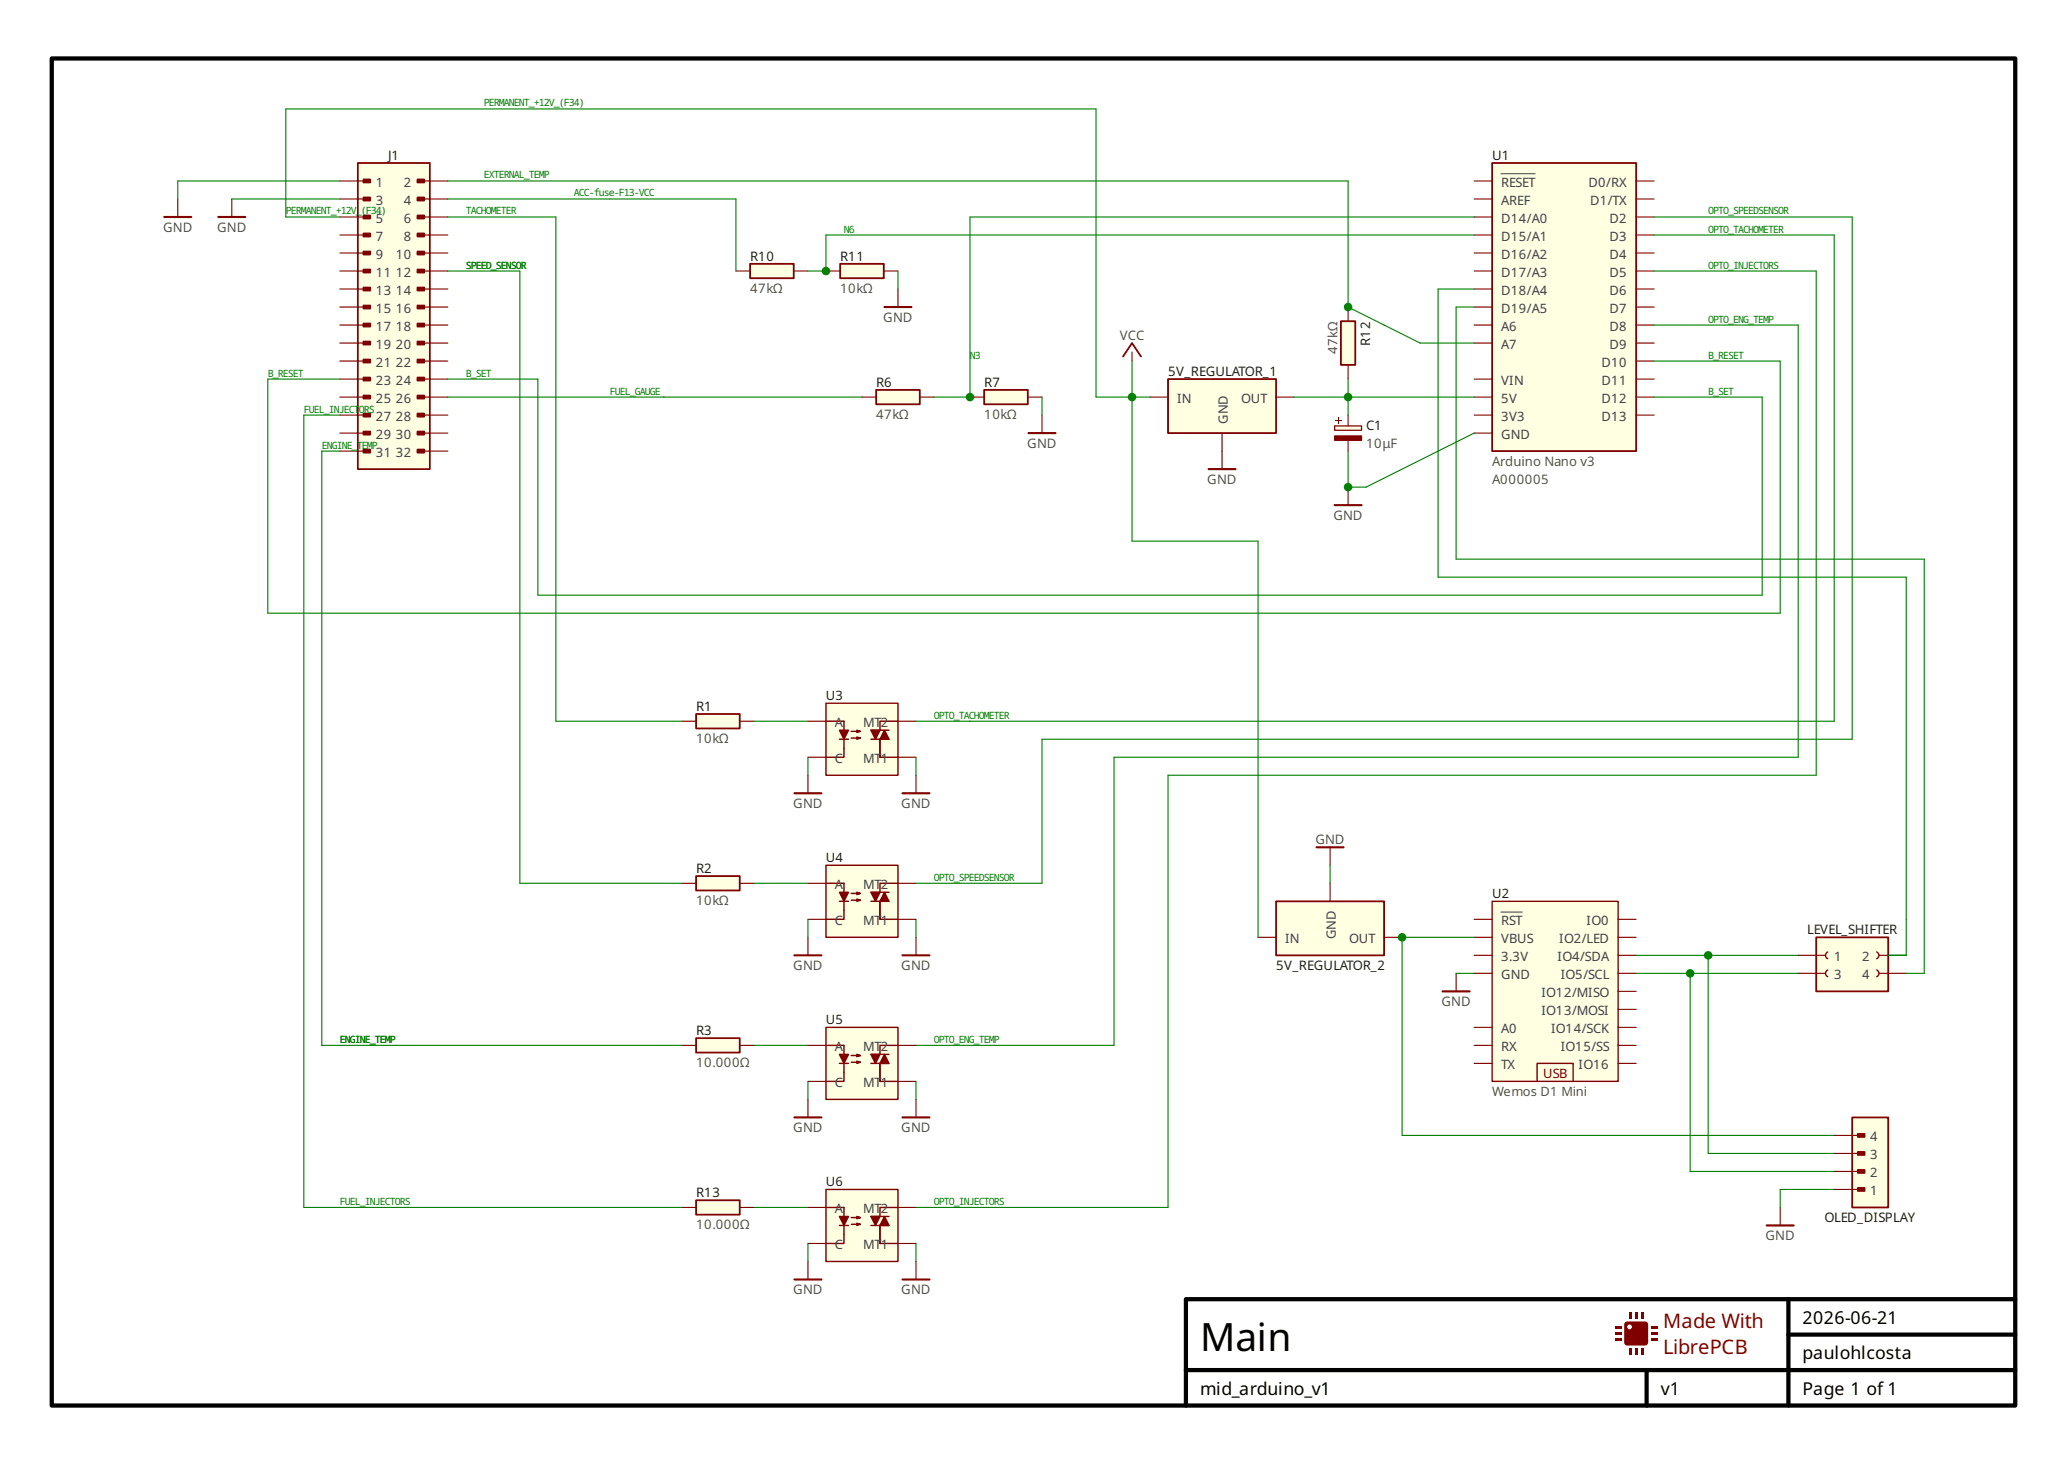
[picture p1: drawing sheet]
<svg xmlns="http://www.w3.org/2000/svg" width="420mm" height="297mm" viewBox="0 0 420 297" stroke-linecap="round" stroke-linejoin="round" font-family="sans-serif">
<path d="M245.4 95.2h5.5" fill="none" stroke="#800000" stroke-width=".43"/>
<path d="M248.2 91.6v3.6" fill="none" stroke="#800000" stroke-width=".23"/>
<path d="M303 33.1h29.3v58.5h-29.3z" fill-rule="evenodd" fill="#ffffe1" stroke="#800000" stroke-width=".37"/>
<g fill="none" stroke="#800000" stroke-width=".23">
<path d="M299.4 36.7h3.6M332.3 36.7h3.6M47.1 40.4v3.7M299.4 40.4h3.6M299.4 58.7h3.6M299.4 44.1h3.6M299.4 51.4h3.6M299.4 47.7h3.6M299.4 55h3.6M332.3 40.4h3.6M332.3 58.7h3.6M332.3 44.1h3.6"/>
<path d="M332.3 51.4h3.6M332.3 47.7h3.6M332.3 55h3.6M299.4 62.3h3.6M299.4 66h3.6M299.4 77h3.6M299.4 69.7h3.6M332.3 62.3h3.6M332.3 66h3.6M332.3 77h3.6M332.3 73.3h3.6M332.3 69.7h3.6"/>
<path d="M299.4 80.6h3.6M299.4 84.3h3.6M299.4 87.9h3.6M332.3 80.6h3.6M332.3 84.3h3.6M295.7 197.6v3.7"/>
</g>
<path d="M304.8 35.3h6.9" fill="none" stroke="#404040" stroke-width=".2"/>
<path d="M44.3 44.1h5.5M293 201.3h5.4" fill="none" stroke="#800000" stroke-width=".43"/>
<path d="M259.1 183h22v11h-22z" fill-rule="evenodd" fill="#ffffe1" stroke="#800000" stroke-width=".37"/>
<path d="M229.9 71.5v1.8M270.1 179.3v3.7M255.5 190.3h3.6M281.1 190.3h3.6" fill="none" stroke="#800000" stroke-width=".23"/>
<path d="M228.1 72.4l1.8-2.7 1.8 2.7" fill="none" stroke="#800000" stroke-width=".37"/>
<path d="M271 86.5h5.5v.9h-5.5z" fill-rule="evenodd" fill="#ffffe1" stroke="#800000" stroke-width=".25"/>
<path d="M271 88.5h5.5v.9h-5.5z" fill-rule="evenodd" fill="#800000" stroke="#800000" stroke-width=".25"/>
<g fill="#800000">
<path d="M271.2 85.2h1.3v.2h-1.3z" fill-rule="evenodd"/>
<path d="M271.8 84.7h.2v1.2h-.2z" fill-rule="evenodd"/>
</g>
<path d="M273.8 84.3v2.2M273.8 89.4v2.2" fill="none" stroke="#800000" stroke-width=".23"/>
<path d="M167.7 142.8h14.7v14.6h-14.7z" fill-rule="evenodd" fill="#ffffe1" stroke="#800000" stroke-width=".29"/>
<g fill="#800000" stroke="#800000" stroke-width=".29">
<path d="M170.5 148.3h1.8l-.9 1.8z"/>
<path d="M176.9 148.3h1.8l-.9 1.8z"/>
<path d="M179.6 148.3l.9 1.8h-1.8z"/>
</g>
<path d="M167.7 146.4h3.7v1.9M170.5 150.1h1.8M171.4 150.1v3.6h-3.7M172.9 148.5h1.8l-.7-.2v.4l.7-.2M172.9 149.9h1.8l-.7-.3v.5l.7-.2M176.9 150.1h3.6M176.9 148.3h3.6M178.7 153.7v-3.6v3.6h3.7M182.4 146.4h-3.7v1.9" fill="none" stroke="#800000" stroke-width=".29"/>
<path d="M164.1 146.4h3.6M164.1 153.7h3.6M182.4 146.4h3.6M182.4 153.7h3.6" fill="none" stroke="#800000" stroke-width=".23"/>
<path d="M199.9 79.2h8.8v2.9h-8.8z" fill-rule="evenodd" fill="#ffffe1" stroke="#800000" stroke-width=".37"/>
<path d="M182.4 58.7v3.6M197 80.6h2.9M208.7 80.6h2.9" fill="none" stroke="#800000" stroke-width=".23"/>
<path d="M179.6 62.3h5.5" fill="none" stroke="#800000" stroke-width=".43"/>
<path d="M170.6 53.6h8.9v2.9h-8.9z" fill-rule="evenodd" fill="#ffffe1" stroke="#800000" stroke-width=".37"/>
<path d="M167.7 55h2.9M179.5 55h2.9" fill="none" stroke="#800000" stroke-width=".23"/>
<path d="M167.7 175.7h14.7v14.6h-14.7z" fill-rule="evenodd" fill="#ffffe1" stroke="#800000" stroke-width=".29"/>
<g fill="#800000" stroke="#800000" stroke-width=".29">
<path d="M170.5 181.2h1.8l-.9 1.8z"/>
<path d="M176.9 181.2h1.8l-.9 1.8z"/>
<path d="M179.6 181.2l.9 1.8h-1.8z"/>
</g>
<path d="M167.7 179.3h3.7v1.9M182.4 179.3h-3.7v1.9M170.5 183h1.8M171.4 183v3.7h-3.7M172.9 181.4h1.8l-.7-.2v.4l.7-.2M172.9 182.8h1.8l-.7-.3v.5l.7-.2M176.9 183h3.6M176.9 181.2h3.6M178.7 186.7v-3.7v3.7h3.7" fill="none" stroke="#800000" stroke-width=".29"/>
<path d="M164.1 179.3h3.6M182.4 179.3h3.6M164.1 186.7h3.6M182.4 186.7h3.6" fill="none" stroke="#800000" stroke-width=".23"/>
<path d="M177.9 79.2h8.9v2.9h-8.9z" fill-rule="evenodd" fill="#ffffe1" stroke="#800000" stroke-width=".37"/>
<path d="M175 80.6h2.9M186.8 80.6h2.9M273.8 98.9v3.7" fill="none" stroke="#800000" stroke-width=".23"/>
<path d="M271 102.6h5.5" fill="none" stroke="#800000" stroke-width=".43"/>
<path d="M368.8 190.3h14.6v11h-14.6z" fill-rule="evenodd" fill="#ffffe1" stroke="#800000" stroke-width=".36"/>
<path d="M371.2 193.3a.74 .74 0 0 0-.5 .7 .74 .74 0 0 0 .5 .7M371.2 196.9a.74 .74 0 0 0-.5 .7 .74 .74 0 0 0 .5 .7M381.1 193.3a.74 .74 0 0 1 .5 .7 .74 .74 0 0 1-.5 .7M381.1 196.9a.74 .74 0 0 1 .5 .7 .74 .74 0 0 1-.5 .7" fill="none" stroke="#800000" stroke-width=".27"/>
<path d="M365.2 194h5.5M365.2 197.6h5.5M381.6 194h5.5M381.6 197.6h5.5" fill="none" stroke="#800000" stroke-width=".23"/>
<path d="M237.2 77h21.9v10.9h-21.9z" fill-rule="evenodd" fill="#ffffe1" stroke="#800000" stroke-width=".37"/>
<path d="M233.5 80.6h3.7M248.2 87.9v3.7M259.1 80.6h3.7" fill="none" stroke="#800000" stroke-width=".23"/>
<path d="M141.4 210.8h8.8v2.9h-8.8z" fill-rule="evenodd" fill="#ffffe1" stroke="#800000" stroke-width=".37"/>
<path d="M138.5 212.2h2.9M150.2 212.2h2.9" fill="none" stroke="#800000" stroke-width=".23"/>
<path d="M272.3 65.2h2.9v8.9h-2.9z" fill-rule="evenodd" fill="#ffffe1" stroke="#800000" stroke-width=".37"/>
<path d="M273.8 62.3v2.9M273.8 74.1v2.9" fill="none" stroke="#800000" stroke-width=".23"/>
<path d="M152.3 53.6h8.9v2.9h-8.9z" fill-rule="evenodd" fill="#ffffe1" stroke="#800000" stroke-width=".37"/>
<path d="M149.4 55h2.9M161.2 55h2.9" fill="none" stroke="#800000" stroke-width=".23"/>
<path d="M141.4 177.9h8.8v2.9h-8.8z" fill-rule="evenodd" fill="#ffffe1" stroke="#800000" stroke-width=".37"/>
<path d="M138.5 179.3h2.9M150.2 179.3h2.9M186 223.2v3.7" fill="none" stroke="#800000" stroke-width=".23"/>
<path d="M183.3 226.9h5.5" fill="none" stroke="#800000" stroke-width=".43"/>
<path d="M167.7 241.5h14.7v14.6h-14.7z" fill-rule="evenodd" fill="#ffffe1" stroke="#800000" stroke-width=".29"/>
<g fill="#800000" stroke="#800000" stroke-width=".29">
<path d="M170.5 247h1.8l-.9 1.8z"/>
<path d="M176.9 247h1.8l-.9 1.8z"/>
<path d="M179.6 247l.9 1.8h-1.8z"/>
</g>
<path d="M167.7 245.2h3.7v1.8M170.5 248.8h1.8M171.4 248.8v3.7h-3.7M172.9 247.2h1.8l-.7-.2v.4l.7-.2M172.9 248.6h1.8l-.7-.2v.4l.7-.2M176.9 248.8h3.6M176.9 247h3.6M178.7 252.5v-3.7v3.7h3.7M182.4 245.2h-3.7v1.8" fill="none" stroke="#800000" stroke-width=".29"/>
<path d="M164.1 157.4v3.7M164.1 223.2v3.7M164.1 245.2h3.6M164.1 252.5h3.6M182.4 245.2h3.6M182.4 252.5h3.6" fill="none" stroke="#800000" stroke-width=".23"/>
<path d="M161.3 161.1h5.5M161.3 226.9h5.5" fill="none" stroke="#800000" stroke-width=".43"/>
<path d="M376.1 226.9h7.3v18.3h-7.3z" fill-rule="evenodd" fill="#ffffe1" stroke="#800000" stroke-width=".36"/>
<g fill="#800000" stroke="#800000" stroke-width=".36">
<path d="M377.3 241.2h1.3v.6h-1.3z" fill-rule="evenodd"/>
<path d="M377.3 237.5h1.3v.6h-1.3z" fill-rule="evenodd"/>
<path d="M377.3 233.9h1.3v.6h-1.3z" fill-rule="evenodd"/>
<path d="M377.3 230.2h1.3v.6h-1.3z" fill-rule="evenodd"/>
</g>
<path d="M211.6 84.3v3.6M372.5 237.8h5.5M372.5 234.2h5.5M372.5 230.5h5.5M372.5 241.5h5.5" fill="none" stroke="#800000" stroke-width=".23"/>
<path d="M208.9 87.9h5.4" fill="none" stroke="#800000" stroke-width=".43"/>
<path d="M141.4 243.7h8.8v2.9h-8.8z" fill-rule="evenodd" fill="#ffffe1" stroke="#800000" stroke-width=".37"/>
<path d="M36.1 40.4v3.7M270.1 172v3.7M138.5 245.2h2.9M150.2 245.2h2.9M164.1 256.1v3.7" fill="none" stroke="#800000" stroke-width=".23"/>
<path d="M10.5 11.9h398.7v273.5h-398.7zM240.8 278.2h168.4M334.4 278.2v7.2M363.2 263.8v21.6M363.2 271h46M409.2 263.8h-168.4v21.6" fill="none" stroke="#000" stroke-width=".86"/>
<path d="M33.4 44.1h5.4M267.4 172h5.4M161.3 259.8h5.5" fill="none" stroke="#800000" stroke-width=".43"/>
<g fill="#800000">
<path d="M330 268.5l.4-.2h3.7a.61 .61 0 0 1 .6 .6v3.7a.61 .61 0 0 1-.6 .6h-3.7a.61 .61 0 0 1-.6-.6v-3.2h.6a.48 .48 0 0 0 .7 .5 .48 .48 0 0 0 .2-.8 .48 .48 0 0 0-.8 .1l-.1 .2h-.6z" fill-rule="evenodd"/>
<path d="M335.3 270.4h1.2v.7h-1.2z" fill-rule="evenodd"/>
<path d="M335.3 271.7h1.2v.6h-1.2z" fill-rule="evenodd"/>
<path d="M335.3 269.2h1.2v.6h-1.2z" fill-rule="evenodd"/>
<path d="M328 269.2h1.2v.6h-1.2z" fill-rule="evenodd"/>
<path d="M328 270.4h1.2v.7h-1.2z" fill-rule="evenodd"/>
<path d="M328 271.7h1.2v.6h-1.2z" fill-rule="evenodd"/>
<path d="M332 266.5h.6v1.2h-.6z" fill-rule="evenodd"/>
<path d="M333.2 266.5h.6v1.2h-.6z" fill-rule="evenodd"/>
<path d="M330.7 266.5h.6v1.2h-.6z" fill-rule="evenodd"/>
<path d="M332 273.8h.6v1.2h-.6z" fill-rule="evenodd"/>
<path d="M333.2 273.8h.6v1.2h-.6z" fill-rule="evenodd"/>
<path d="M330.7 273.8h.6v1.2h-.6z" fill-rule="evenodd"/>
</g>
<path d="M72.7 33.1h14.6v62.1h-14.6z" fill-rule="evenodd" fill="#ffffe1" stroke="#800000" stroke-width=".36"/>
<g fill="#800000" stroke="#800000" stroke-width=".36">
<path d="M73.8 36.4h1.4v.7h-1.4z" fill-rule="evenodd"/>
<path d="M84.8 36.4h1.3v.7h-1.3z" fill-rule="evenodd"/>
<path d="M73.8 40.1h1.4v.6h-1.4z" fill-rule="evenodd"/>
<path d="M84.8 40.1h1.3v.6h-1.3z" fill-rule="evenodd"/>
<path d="M73.8 43.8h1.4v.6h-1.4z" fill-rule="evenodd"/>
<path d="M84.8 43.8h1.3v.6h-1.3z" fill-rule="evenodd"/>
<path d="M73.8 47.4h1.4v.6h-1.4z" fill-rule="evenodd"/>
<path d="M84.8 47.4h1.3v.6h-1.3z" fill-rule="evenodd"/>
<path d="M73.8 51.1h1.4v.6h-1.4z" fill-rule="evenodd"/>
<path d="M84.8 51.1h1.3v.6h-1.3z" fill-rule="evenodd"/>
<path d="M73.8 54.7h1.4v.6h-1.4z" fill-rule="evenodd"/>
<path d="M84.8 54.7h1.3v.6h-1.3z" fill-rule="evenodd"/>
<path d="M73.8 58.4h1.4v.6h-1.4z" fill-rule="evenodd"/>
<path d="M84.8 58.4h1.3v.6h-1.3z" fill-rule="evenodd"/>
<path d="M73.8 62h1.4v.6h-1.4z" fill-rule="evenodd"/>
<path d="M84.8 62h1.3v.6h-1.3z" fill-rule="evenodd"/>
<path d="M73.8 65.7h1.4v.6h-1.4z" fill-rule="evenodd"/>
<path d="M84.8 65.7h1.3v.6h-1.3z" fill-rule="evenodd"/>
<path d="M73.8 69.3h1.4v.7h-1.4z" fill-rule="evenodd"/>
<path d="M84.8 69.3h1.3v.7h-1.3z" fill-rule="evenodd"/>
<path d="M73.8 73h1.4v.6h-1.4z" fill-rule="evenodd"/>
<path d="M84.8 73h1.3v.6h-1.3z" fill-rule="evenodd"/>
<path d="M73.8 76.7h1.4v.6h-1.4z" fill-rule="evenodd"/>
<path d="M84.8 76.7h1.3v.6h-1.3z" fill-rule="evenodd"/>
<path d="M73.8 80.3h1.4v.6h-1.4z" fill-rule="evenodd"/>
<path d="M84.8 80.3h1.3v.6h-1.3z" fill-rule="evenodd"/>
<path d="M73.8 84h1.4v.6h-1.4z" fill-rule="evenodd"/>
<path d="M84.8 84h1.3v.6h-1.3z" fill-rule="evenodd"/>
<path d="M73.8 87.6h1.4v.6h-1.4z" fill-rule="evenodd"/>
<path d="M84.8 87.6h1.3v.6h-1.3z" fill-rule="evenodd"/>
<path d="M73.8 91.3h1.4v.6h-1.4z" fill-rule="evenodd"/>
<path d="M84.8 91.3h1.3v.6h-1.3z" fill-rule="evenodd"/>
</g>
<g fill="none" stroke="#800000" stroke-width=".23">
<path d="M69 36.7h5.5M85.5 36.7h5.4M69 44.1h5.5M69 47.7h5.5M69 40.4h5.5M69 58.7h5.5M69 51.4h5.5M69 55h5.5M85.5 44.1h5.4M85.5 47.7h5.4M85.5 40.4h5.4M85.5 58.7h5.4"/>
<path d="M85.5 51.4h5.4M85.5 55h5.4M69 77h5.5M69 66h5.5M69 62.3h5.5M69 69.7h5.5M69 73.3h5.5M85.5 77h5.4M85.5 66h5.4M85.5 62.3h5.4M85.5 69.7h5.4M85.5 73.3h5.4"/>
<path d="M69 80.6h5.5M69 91.6h5.5M69 84.3h5.5M69 87.9h5.5M85.5 80.6h5.4M85.5 91.6h5.4M85.5 84.3h5.4M85.5 87.9h5.4M186 157.4v3.7M186 256.1v3.7M361.5 245.2v3.6"/>
</g>
<path d="M183.3 161.1h5.5M183.3 259.8h5.5M358.8 248.8h5.5" fill="none" stroke="#800000" stroke-width=".43"/>
<path d="M167.7 208.6h14.7v14.6h-14.7z" fill-rule="evenodd" fill="#ffffe1" stroke="#800000" stroke-width=".29"/>
<g fill="#800000" stroke="#800000" stroke-width=".29">
<path d="M170.5 214.1h1.8l-.9 1.8z"/>
<path d="M176.9 214.1h1.8l-.9 1.8z"/>
<path d="M179.6 214.1l.9 1.8h-1.8z"/>
</g>
<path d="M167.7 212.2h3.7v1.9M170.5 215.9h1.8M171.4 215.9v3.7h-3.7M172.9 214.3h1.8l-.7-.2v.4l.7-.2M172.9 215.7h1.8l-.7-.3v.5l.7-.2M176.9 215.9h3.6M176.9 214.1h3.6M178.7 219.6v-3.7v3.7h3.7M182.4 212.2h-3.7v1.9" fill="none" stroke="#800000" stroke-width=".29"/>
<path d="M164.1 212.2h3.6M164.1 219.6h3.6M182.4 212.2h3.6M182.4 219.6h3.6" fill="none" stroke="#800000" stroke-width=".23"/>
<path d="M303 183h25.6v36.6h-25.6z" fill-rule="evenodd" fill="#ffffe1" stroke="#800000" stroke-width=".29"/>
<path d="M312.1 219.6v-3.7h7.4v3.7" fill="none" stroke="#800000" stroke-width=".29"/>
<g fill="none" stroke="#800000" stroke-width=".23">
<path d="M186 190.3v3.7M299.4 186.7h3.6M299.4 190.3h3.6M299.4 194h3.6M299.4 197.6h3.6M328.6 186.7h3.7M328.6 190.3h3.7M328.6 194h3.7M328.6 197.6h3.7M299.4 212.2h3.6M299.4 215.9h3.6M299.4 208.6h3.6"/>
<path d="M328.6 201.3h3.7M328.6 212.2h3.7M328.6 215.9h3.7M328.6 204.9h3.7M328.6 208.6h3.7"/>
</g>
<path d="M304.8 185.2h4.3" fill="none" stroke="#404040" stroke-width=".2"/>
<path d="M183.3 194h5.5" fill="none" stroke="#800000" stroke-width=".43"/>
<path d="M141.4 145h8.8v2.9h-8.8z" fill-rule="evenodd" fill="#ffffe1" stroke="#800000" stroke-width=".37"/>
<path d="M138.5 146.4h2.9M150.2 146.4h2.9M164.1 190.3v3.7" fill="none" stroke="#800000" stroke-width=".23"/>
<path d="M161.3 194h5.5" fill="none" stroke="#800000" stroke-width=".43"/>
<g fill="none" stroke="#008000" stroke-width=".23">
<path d="M69 36.7h-32.9v3.7M90.9 36.7h182.9v25.6l14.6 7.4h11M47.1 40.4h21.9M69 44.1h-11v-22h164.6v58.5h10.9M90.9 44.1h22v102.3h25.6M90.9 40.4h58.5v14.6M90.9 55h14.7v124.3h32.9M182.4 55v3.7M299.4 44.1h-102.4v36.5h-7.3M299.4 47.7h-131.7v7.3h-3.6M299.4 58.7h-7.4v58.5h95.1v76.8h-3.7M335.9 55h32.9v102.4h-131.6v87.8h-51.2"/>
<path d="M335.9 47.7h36.6v98.7h-186.5M335.9 44.1h40.2v106h-164.5v29.2h-25.6M90.9 77h18.3v43.8h248.7v-40.2h-22M229.9 73.3v36.6h25.6v80.4M273.8 77v7.3M299.4 62.3h-3.7v51.2h95.1v84.1h-3.7M335.9 73.3h25.6v51.2h-307.1v-47.5h14.6M335.9 66h29.3v87.7h-139v58.5h-40.2M69 84.3h-7.3v160.9h76.8M69 91.6h-3.6v120.6h73.1M90.9 80.6h84.1M134.8 80.6h.1"/>
<path d="M211.6 80.6v3.7M248.2 91.6h.1M262.8 80.6h36.6M299.4 87.9l-22 11h-3.6v-7.3M153.1 146.4h11M164.1 153.7v3.7M186 153.7v3.7M197 146.4h.1M153.1 179.3h11M270.1 175.7v3.6M164.1 186.7v3.6M186 186.7v3.6"/>
<path d="M295.7 197.6h3.7M299.4 190.3h-14.7v40.2h87.8M332.3 197.6h32.9M332.3 194h32.9M343.2 197.6v40.2h29.3M346.9 194v40.2h25.6M153.1 212.2h11M164.1 219.6v3.6M186 219.6v3.6M153.1 245.2h11M164.1 252.5v3.6M186 252.5v3.6"/>
<path d="M372.5 241.5h-11v3.7"/>
</g>
<g fill="#008000">
<circle cx="284.7" cy="190.3" r=".86"/>
<circle cx="197" cy="80.6" r=".86"/>
<circle cx="167.7" cy="55" r=".86"/>
<circle cx="273.8" cy="98.9" r=".86"/>
<circle cx="273.8" cy="62.3" r=".86"/>
<circle cx="343.2" cy="197.6" r=".86"/>
<circle cx="229.9" cy="80.6" r=".86"/>
<circle cx="346.9" cy="194" r=".86"/>
<circle cx="273.8" cy="80.6" r=".86"/>
</g>
<text font-size="7.9" x="243.7" y="274.2">Main</text>
<g font-size="4.1" fill="#800000">
<text x="337.7" y="269.6">Made With</text>
<text x="337.7" y="275">LibrePCB</text>
</g>
<g font-size="3.6">
<text x="366.1" y="268.8">2026-06-21</text>
<text x="366.1" y="276">paulohlcosta</text>
<text x="243.7" y="283.2">mid_arduino_v1</text>
<text x="337.3" y="283.2">v1</text>
<text x="366.1" y="283.2">Page 1 of 1</text>
</g>
<g font-size="2.7" fill="#202020">
<text x="78.8" y="32.4">J1</text>
<text x="303" y="32.4">U1</text>
<text x="152.3" y="52.9">R10</text>
<text x="170.6" y="52.9">R11</text>
<text x="278.2" y="70.2" transform="rotate(-90 278.2 70.2)">R12</text>
<text x="237.2" y="76.3">5V_REGULATOR_1</text>
<text x="177.9" y="78.5">R6</text>
<text x="199.9" y="78.5">R7</text>
<text x="277.4" y="87.3">C1</text>
<text x="141.4" y="144.3">R1</text>
<text x="141.4" y="177.2">R2</text>
<text x="367" y="189.6">LEVEL_SHIFTER</text>
<text x="259.1" y="197">5V_REGULATOR_2</text>
<text x="141.4" y="210.1">R3</text>
<text x="141.4" y="243">R13</text>
<text x="370.5" y="248.1">OLED_DISPLAY</text>
</g>
<g font-size="2.7" fill="#505050">
<text x="33.1" y="47">GND</text>
<text x="44.1" y="47">GND</text>
<text x="152.3" y="59.5">47kΩ</text>
<text x="170.6" y="59.5">10kΩ</text>
<text x="179.4" y="65.3">GND</text>
<text x="227.4" y="69">VCC</text>
<text x="271.6" y="71.9" transform="rotate(-90 271.6 71.9)">47kΩ</text>
<text x="177.9" y="85.1">47kΩ</text>
<text x="199.9" y="85.1">10kΩ</text>
<text x="208.6" y="90.9">GND</text>
<text x="277.4" y="90.9">10μF</text>
<text x="303" y="94.6">Arduino Nano v3</text>
<text x="245.2" y="98.2">GND</text>
<text x="303" y="98.2">A000005</text>
<text x="270.8" y="105.6">GND</text>
<text x="141.4" y="150.9">10kΩ</text>
<text x="161.1" y="164.1">GND</text>
<text x="183" y="164.1">GND</text>
<text x="267.1" y="171.4">GND</text>
<text x="141.4" y="183.8">10kΩ</text>
<text x="161.1" y="197">GND</text>
<text x="183" y="197">GND</text>
<text x="292.7" y="204.3">GND</text>
<text x="141.4" y="216.7">10.000Ω</text>
<text x="161.1" y="229.9">GND</text>
<text x="183" y="229.9">GND</text>
<text x="141.4" y="249.6">10.000Ω</text>
<text x="358.5" y="251.8">GND</text>
<text x="161.1" y="262.8">GND</text>
<text x="183" y="262.8">GND</text>
</g>
<g font-size="2.6" fill="#404040">
<text x="76.3" y="37.9">1</text>
<text x="76.3" y="41.5">3</text>
<text x="82" y="37.9">2</text>
<text x="82" y="41.5">4</text>
<text x="304.8" y="41.5">AREF</text>
<text x="304.8" y="37.9">RESET</text>
<text x="322.6" y="37.9">D0/RX</text>
<text x="322.9" y="41.5">D1/TX</text>
<text x="76.3" y="45.2">5</text>
<text x="82" y="45.2">6</text>
<text x="304.8" y="45.2">D14/A0</text>
<text x="326.8" y="45.2">D2</text>
<text x="76.3" y="48.9">7</text>
<text x="76.3" y="52.5">9</text>
<text x="80.4" y="52.5">10</text>
<text x="82" y="48.9">8</text>
<text x="304.8" y="52.5">D16/A2</text>
<text x="304.8" y="48.9">D15/A1</text>
<text x="326.8" y="52.5">D4</text>
<text x="326.8" y="48.9">D3</text>
<text x="76.3" y="56.2">11</text>
<text x="76.3" y="59.8">13</text>
<text x="80.4" y="59.8">14</text>
<text x="80.4" y="56.2">12</text>
<text x="304.8" y="56.2">D17/A3</text>
<text x="304.8" y="59.8">D18/A4</text>
<text x="326.8" y="59.8">D6</text>
<text x="326.8" y="56.2">D5</text>
<text x="76.3" y="63.5">15</text>
<text x="80.4" y="63.5">16</text>
<text x="304.8" y="63.5">D19/A5</text>
<text x="326.8" y="63.5">D7</text>
<text x="76.3" y="70.8">19</text>
<text x="76.3" y="67.1">17</text>
<text x="80.4" y="67.1">18</text>
<text x="80.4" y="70.8">20</text>
<text x="304.8" y="70.8">A7</text>
<text x="304.8" y="67.1">A6</text>
<text x="326.8" y="67.1">D8</text>
<text x="326.8" y="70.8">D9</text>
<text x="76.3" y="74.5">21</text>
<text x="80.4" y="74.5">22</text>
<text x="325.2" y="74.5">D10</text>
<text x="76.3" y="81.8">25</text>
<text x="76.3" y="78.1">23</text>
<text x="80.4" y="81.8">26</text>
<text x="80.4" y="78.1">24</text>
<text x="239" y="81.8">IN</text>
<text x="252.1" y="81.8">OUT</text>
<text x="304.8" y="78.1">VIN</text>
<text x="304.8" y="81.8">5V</text>
<text x="325.2" y="78.1">D11</text>
<text x="325.2" y="81.8">D12</text>
<text x="76.3" y="89.1">29</text>
<text x="76.3" y="85.4">27</text>
<text x="80.4" y="85.4">28</text>
<text x="80.4" y="89.1">30</text>
<text x="249.3" y="86.1" transform="rotate(-90 249.3 86.1)">GND</text>
<text x="304.8" y="85.4">3V3</text>
<text x="304.8" y="89.1">GND</text>
<text x="325.2" y="85.4">D13</text>
<text x="76.3" y="92.7">31</text>
<text x="80.4" y="92.7">32</text>
<text x="169.6" y="147.6">A</text>
<text x="175.3" y="147.6">MT2</text>
<text x="169.6" y="154.9">C</text>
<text x="175.3" y="154.9">MT1</text>
<text x="169.6" y="180.5">A</text>
<text x="175.3" y="180.5">MT2</text>
<text x="169.6" y="187.8">C</text>
<text x="175.3" y="187.8">MT1</text>
<text x="261" y="191.5">IN</text>
<text x="271.2" y="190.7" transform="rotate(-90 271.2 190.7)">GND</text>
<text x="274" y="191.5">OUT</text>
<text x="304.8" y="187.8">RST</text>
<text x="304.8" y="191.5">VBUS</text>
<text x="316.6" y="191.5">IO2/LED</text>
<text x="322.2" y="187.8">IO0</text>
<text x="304.8" y="195.1">3.3V</text>
<text x="316.3" y="195.1">IO4/SDA</text>
<text x="372.5" y="195.1">1</text>
<text x="378.2" y="195.1">2</text>
<text x="304.8" y="198.8">GND</text>
<text x="313" y="202.4">IO12/MISO</text>
<text x="317" y="198.8">IO5/SCL</text>
<text x="372.5" y="198.8">3</text>
<text x="378.2" y="198.8">4</text>
<text x="304.8" y="209.7">A0</text>
<text x="313" y="206.1">IO13/MOSI</text>
<text x="315" y="209.7">IO14/SCK</text>
<text x="169.6" y="213.4">A</text>
<text x="175.3" y="213.4">MT2</text>
<text x="304.8" y="213.4">RX</text>
<text x="317" y="213.4">IO15/SS</text>
<text x="169.6" y="220.7">C</text>
<text x="175.3" y="220.7">MT1</text>
<text x="304.8" y="217">TX</text>
<text x="320.6" y="217">IO16</text>
<text x="379.8" y="231.7">4</text>
<text x="379.8" y="239">2</text>
<text x="379.8" y="235.3">3</text>
<text x="379.8" y="242.6">1</text>
<text x="169.6" y="246.3">A</text>
<text x="175.3" y="246.3">MT2</text>
<text x="169.6" y="253.6">C</text>
<text x="175.3" y="253.6">MT1</text>
</g>
<g font-size="2.6" fill="#202020">
<text x="167.7" y="142.1">U3</text>
<text x="167.7" y="175">U4</text>
<text x="303" y="182.3">U2</text>
<text x="167.7" y="207.9">U5</text>
<text x="167.7" y="240.8">U6</text>
</g>
<text font-size="2.6" fill="#800000" x="313.4" y="218.9">USB</text>
<text font-size="2.6" fill="#505050" x="303" y="222.5">Wemos D1 Mini</text>
<g font-size="2" fill="#008000">
<text x="98.3" y="21.6">PERMANENT_+12V_(F34)</text>
<text x="98.3" y="36.2">EXTERNAL_TEMP</text>
<text x="116.5" y="39.9">ACC-fuse-F13-VCC</text>
<text x="58" y="43.6">PERMANENT_+12V_(F34)</text>
<text x="94.6" y="43.6">TACHOMETER</text>
<text x="171.4" y="47.2">N6</text>
<text x="346.9" y="47.2">OPTO_TACHOMETER</text>
<text x="346.9" y="43.6">OPTO_SPEEDSENSOR</text>
<text x="94.6" y="54.5">SPEED_SENSOR</text>
<text x="346.9" y="54.5">OPTO_INJECTORS</text>
<text x="346.9" y="65.5">OPTO_ENG_TEMP</text>
<text x="54.4" y="76.5">B_RESET</text>
<text x="94.6" y="76.5">B_SET</text>
<text x="197" y="72.8">N3</text>
<text x="346.9" y="72.8">B_RESET</text>
<text x="61.7" y="83.8">FUEL_INJECT</text>
<text x="72.9" y="83.8">ORS</text>
<text x="123.9" y="80.1">FUEL_GAUGE</text>
<text x="346.9" y="80.1">B_SET</text>
<text x="65.4" y="91.1">ENGINE_TEMP</text>
<text x="189.7" y="145.9">OPTO_TACHOMETER</text>
<text x="189.7" y="178.8">OPTO_SPEEDSENSOR</text>
<text x="69" y="211.7">ENGINE_TEMP</text>
<text x="189.7" y="211.7">OPTO_ENG_TEMP</text>
<text x="69" y="244.6">FUEL_INJECTORS</text>
<text x="189.7" y="244.6">OPTO_INJECTORS</text>
</g>
</svg>
